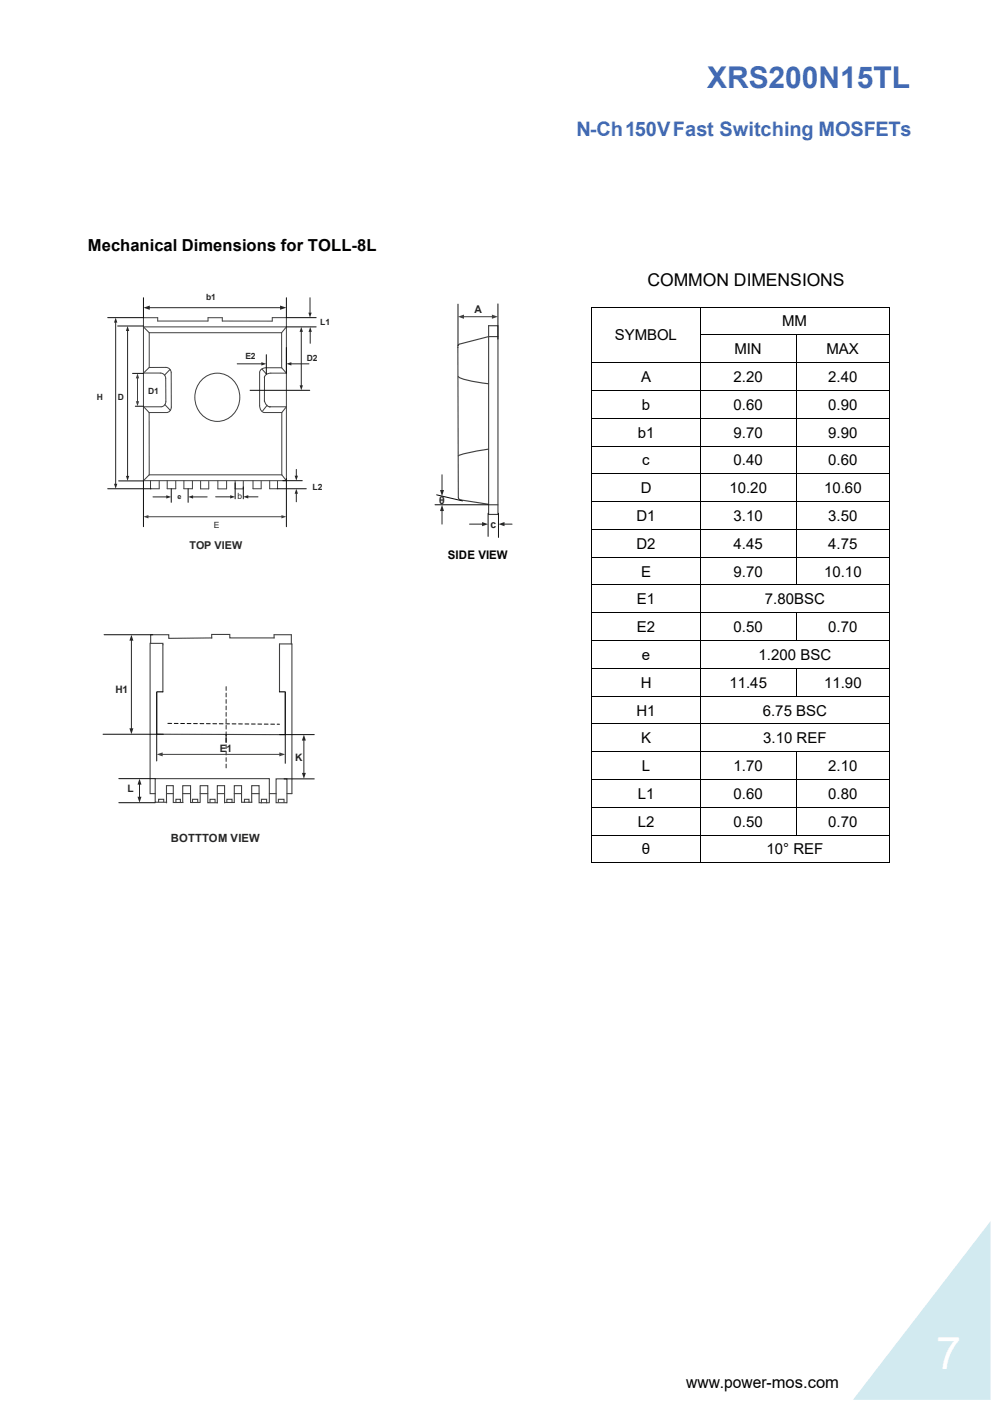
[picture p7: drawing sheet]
<svg xmlns="http://www.w3.org/2000/svg" width="210mm" height="297mm" viewBox="0 0 210 297" stroke-linecap="round" stroke-linejoin="round" font-family="sans-serif">
<path d="M210 258.9v37.9h-29.2z" fill="#d2eaf0"/>
<g fill="#fff">
<path d="M125.5 65.2h22.9v11.6h-22.9z"/>
<path d="M148.5 65.2h39.9v5.7h-39.9z"/>
</g>
<g fill="#fff">
<path d="M127.4 69.2h19.2v3.6h-19.2z" fill-rule="evenodd"/>
<path d="M150.4 66.2h36.2v3.7h-36.2z" fill-rule="evenodd"/>
</g>
<path d="M125.4 65.1h.1v.1h-.1zM148.4 65.1h.2v.1h-.2zM188.5 65.1h.1v.1h-.1z" fill="#000"/>
<path d="M125.4 65.2v5.7M125.5 65.1h22.9M148.5 65.2v5.7M148.6 65.1h39.9M188.6 65.2v5.7" fill="none" stroke="#000" stroke-width=".21"/>
<g fill="#fff">
<path d="M148.5 71.1h20.2v5.7h-20.2z" fill-rule="evenodd"/>
<path d="M150.4 72.1h16.4v3.7h-16.4z" fill-rule="evenodd"/>
<path d="M168.8 71.1h19.6v5.7h-19.6z" fill-rule="evenodd"/>
<path d="M170.7 72.1h15.9v3.7h-15.9z" fill-rule="evenodd"/>
</g>
<path d="M125.4 70.9h.1v.2h-.1zM148.4 70.9h.2v.2h-.2zM168.7 70.9h.1v.2h-.1zM188.5 70.9h.1v.2h-.1z" fill="#000"/>
<path d="M125.4 71.1v5.7M148.5 71.1v5.7M148.6 71h20.1M168.8 71.1v5.7M168.8 71h19.7M188.6 71.1v5.7" fill="none" stroke="#000" stroke-width=".21"/>
<g fill="#fff">
<path d="M125.5 77h22.9v5.7h-22.9z" fill-rule="evenodd"/>
<path d="M127.4 78.1h19.2v3.6h-19.2z" fill-rule="evenodd"/>
<path d="M148.5 77h20.2v5.7h-20.2z" fill-rule="evenodd"/>
<path d="M150.4 78.1h16.4v3.6h-16.4z" fill-rule="evenodd"/>
<path d="M168.8 77h19.6v5.7h-19.6z" fill-rule="evenodd"/>
<path d="M170.7 78.1h15.9v3.6h-15.9z" fill-rule="evenodd"/>
</g>
<path d="M125.4 76.8h.1v.2h-.1zM148.4 76.8h.2v.2h-.2zM168.7 76.8h.1v.2h-.1zM188.5 76.8h.1v.2h-.1z" fill="#000"/>
<path d="M125.4 77v5.7M125.5 76.9h22.9M148.5 77v5.7M148.6 76.9h20.1M168.8 77v5.7M168.8 76.9h19.7M188.6 77v5.7" fill="none" stroke="#000" stroke-width=".21"/>
<g fill="#fff">
<path d="M125.5 82.9h22.9v5.7h-22.9z" fill-rule="evenodd"/>
<path d="M127.4 83.9h19.2v3.7h-19.2z" fill-rule="evenodd"/>
<path d="M148.5 82.9h20.2v5.7h-20.2z" fill-rule="evenodd"/>
<path d="M150.4 83.9h16.4v3.7h-16.4z" fill-rule="evenodd"/>
<path d="M168.8 82.9h19.6v5.7h-19.6z" fill-rule="evenodd"/>
<path d="M170.7 83.9h15.9v3.7h-15.9z" fill-rule="evenodd"/>
</g>
<path d="M125.4 82.7h.1v.2h-.1zM148.4 82.7h.2v.2h-.2zM168.7 82.7h.1v.2h-.1zM188.5 82.7h.1v.2h-.1z" fill="#000"/>
<path d="M125.4 82.9v5.7M125.5 82.8h22.9M148.5 82.9v5.7M148.6 82.8h20.1M168.8 82.9v5.7M168.8 82.8h19.7M188.6 82.9v5.7" fill="none" stroke="#000" stroke-width=".21"/>
<g fill="#fff">
<path d="M125.5 88.8h22.9v5.7h-22.9z" fill-rule="evenodd"/>
<path d="M127.4 89.8h19.2v3.7h-19.2z" fill-rule="evenodd"/>
<path d="M148.5 88.8h20.2v5.7h-20.2z" fill-rule="evenodd"/>
<path d="M150.4 89.8h16.4v3.7h-16.4z" fill-rule="evenodd"/>
<path d="M168.8 88.8h19.6v5.7h-19.6z" fill-rule="evenodd"/>
<path d="M170.7 89.8h15.9v3.7h-15.9z" fill-rule="evenodd"/>
</g>
<path d="M125.4 88.6h.1v.2h-.1zM148.4 88.6h.2v.2h-.2zM168.7 88.6h.1v.2h-.1zM188.5 88.6h.1v.2h-.1z" fill="#000"/>
<path d="M125.4 88.8v5.7M125.5 88.7h22.9M148.5 88.8v5.7M148.6 88.7h20.1M168.8 88.8v5.7M168.8 88.7h19.7M188.6 88.8v5.7" fill="none" stroke="#000" stroke-width=".21"/>
<g fill="#fff">
<path d="M125.5 94.7h22.9v5.7h-22.9z" fill-rule="evenodd"/>
<path d="M127.4 95.7h19.2v3.6h-19.2z" fill-rule="evenodd"/>
<path d="M148.5 94.7h20.2v5.7h-20.2z" fill-rule="evenodd"/>
<path d="M150.4 95.7h16.4v3.6h-16.4z" fill-rule="evenodd"/>
<path d="M168.8 94.7h19.6v5.7h-19.6z" fill-rule="evenodd"/>
<path d="M170.7 95.7h15.9v3.6h-15.9z" fill-rule="evenodd"/>
</g>
<path d="M125.4 94.5h.1v.2h-.1zM148.4 94.5h.2v.2h-.2zM168.7 94.5h.1v.2h-.1zM188.5 94.5h.1v.2h-.1z" fill="#000"/>
<path d="M125.4 94.7v5.7M125.5 94.6h22.9M148.5 94.7v5.7M148.6 94.6h20.1M168.8 94.7v5.7M168.8 94.6h19.7M188.6 94.7v5.7" fill="none" stroke="#000" stroke-width=".21"/>
<g fill="#fff">
<path d="M125.5 100.6h22.9v5.7h-22.9z" fill-rule="evenodd"/>
<path d="M127.4 101.6h19.2v3.7h-19.2z" fill-rule="evenodd"/>
<path d="M148.5 100.6h20.2v5.7h-20.2z" fill-rule="evenodd"/>
<path d="M150.4 101.6h16.4v3.7h-16.4z" fill-rule="evenodd"/>
<path d="M168.8 100.6h19.6v5.7h-19.6z" fill-rule="evenodd"/>
<path d="M170.7 101.6h15.9v3.7h-15.9z" fill-rule="evenodd"/>
</g>
<path d="M125.4 100.4h.1v.2h-.1zM148.4 100.4h.2v.2h-.2zM168.7 100.4h.1v.2h-.1zM188.5 100.4h.1v.2h-.1z" fill="#000"/>
<path d="M125.4 100.6v5.7M125.5 100.5h22.9M148.5 100.6v5.7M148.6 100.5h20.1M168.8 100.6v5.7M168.8 100.5h19.7M188.6 100.6v5.7" fill="none" stroke="#000" stroke-width=".21"/>
<g fill="#fff">
<path d="M125.5 106.5h22.9v5.7h-22.9z" fill-rule="evenodd"/>
<path d="M127.4 107.5h19.2v3.7h-19.2z" fill-rule="evenodd"/>
<path d="M148.5 106.5h20.2v5.7h-20.2z" fill-rule="evenodd"/>
<path d="M150.4 107.5h16.4v3.7h-16.4z" fill-rule="evenodd"/>
<path d="M168.8 106.5h19.6v5.7h-19.6z" fill-rule="evenodd"/>
<path d="M170.7 107.5h15.9v3.7h-15.9z" fill-rule="evenodd"/>
</g>
<path d="M125.4 106.3h.1v.2h-.1zM148.4 106.3h.2v.2h-.2zM168.7 106.3h.1v.2h-.1zM188.5 106.3h.1v.2h-.1z" fill="#000"/>
<path d="M125.4 106.5v5.7M125.5 106.4h22.9M148.5 106.5v5.7M148.6 106.4h20.1M168.8 106.5v5.7M168.8 106.4h19.7M188.6 106.5v5.7" fill="none" stroke="#000" stroke-width=".21"/>
<g fill="#fff">
<path d="M125.5 112.3h22.9v5.8h-22.9z" fill-rule="evenodd"/>
<path d="M127.4 113.4h19.2v3.6h-19.2z" fill-rule="evenodd"/>
<path d="M148.5 112.3h20.2v5.8h-20.2z" fill-rule="evenodd"/>
<path d="M150.4 113.4h16.4v3.6h-16.4z" fill-rule="evenodd"/>
<path d="M168.8 112.3h19.6v5.8h-19.6z" fill-rule="evenodd"/>
<path d="M170.7 113.4h15.9v3.6h-15.9z" fill-rule="evenodd"/>
</g>
<path d="M125.4 112.2h.1v.1h-.1zM148.4 112.2h.2v.1h-.2zM168.7 112.2h.1v.1h-.1zM188.5 112.2h.1v.1h-.1z" fill="#000"/>
<path d="M125.4 112.3v5.8M125.5 112.3h22.9M148.5 112.3v5.8M148.6 112.3h20.1M168.8 112.3v5.8M168.8 112.3h19.7M188.6 112.3v5.8" fill="none" stroke="#000" stroke-width=".21"/>
<g fill="#fff">
<path d="M125.5 118.2h22.9v5.7h-22.9z" fill-rule="evenodd"/>
<path d="M127.4 119.3h19.2v3.6h-19.2z" fill-rule="evenodd"/>
<path d="M148.5 118.2h20.2v5.7h-20.2z" fill-rule="evenodd"/>
<path d="M150.4 119.3h16.4v3.6h-16.4z" fill-rule="evenodd"/>
<path d="M168.8 118.2h19.6v5.7h-19.6z" fill-rule="evenodd"/>
<path d="M170.7 119.3h15.9v3.6h-15.9z" fill-rule="evenodd"/>
</g>
<path d="M125.4 118.1h.1v.1h-.1zM148.4 118.1h.2v.1h-.2zM168.7 118.1h.1v.1h-.1zM188.5 118.1h.1v.1h-.1z" fill="#000"/>
<path d="M125.4 118.2v5.7M125.5 118.1h22.9M148.5 118.2v5.7M148.6 118.1h20.1M168.8 118.2v5.7M168.8 118.1h19.7M188.6 118.2v5.7" fill="none" stroke="#000" stroke-width=".21"/>
<g fill="#fff">
<path d="M125.5 124.2h22.9v5.7h-22.9z" fill-rule="evenodd"/>
<path d="M127.4 125.2h19.2v3.6h-19.2z" fill-rule="evenodd"/>
<path d="M148.5 124.2h39.9v5.7h-39.9z" fill-rule="evenodd"/>
<path d="M150.4 125.2h36.2v3.6h-36.2z" fill-rule="evenodd"/>
</g>
<path d="M125.4 123.9h.1v.2h-.1zM148.4 123.9h.2v.2h-.2zM168.7 123.9h.1v.2h-.1zM188.5 123.9h.1v.2h-.1z" fill="#000"/>
<path d="M125.4 124.1v5.8M125.5 124h22.9M148.5 124.1v5.8M148.6 124h20.1M168.8 124h19.7M188.6 124.1v5.8" fill="none" stroke="#000" stroke-width=".21"/>
<g fill="#fff">
<path d="M125.5 130h22.9v5.8h-22.9z" fill-rule="evenodd"/>
<path d="M127.4 131.1h19.2v3.6h-19.2z" fill-rule="evenodd"/>
<path d="M148.5 130h20.2v5.8h-20.2z" fill-rule="evenodd"/>
<path d="M150.4 131.1h16.4v3.6h-16.4z" fill-rule="evenodd"/>
<path d="M168.8 130h19.6v5.8h-19.6z" fill-rule="evenodd"/>
<path d="M170.7 131.1h15.9v3.6h-15.9z" fill-rule="evenodd"/>
</g>
<path d="M125.4 129.9h.1v.1h-.1zM148.4 129.9h.2v.1h-.2zM168.7 129.9h.1v.1h-.1zM188.5 129.9h.1v.1h-.1z" fill="#000"/>
<path d="M125.4 130v5.8M125.5 130h22.9M148.5 130v5.8M148.6 130h20.1M168.8 130v5.8M168.8 130h19.7M188.6 130v5.8" fill="none" stroke="#000" stroke-width=".21"/>
<g fill="#fff">
<path d="M125.5 135.9h22.9v5.7h-22.9z" fill-rule="evenodd"/>
<path d="M127.4 136.9h19.2v3.7h-19.2z" fill-rule="evenodd"/>
<path d="M148.5 135.9h39.9v5.7h-39.9z" fill-rule="evenodd"/>
<path d="M150.4 136.9h36.2v3.7h-36.2z" fill-rule="evenodd"/>
</g>
<path d="M125.4 135.8h.1v.1h-.1zM148.4 135.8h.2v.1h-.2zM168.7 135.8h.1v.1h-.1zM188.5 135.8h.1v.1h-.1z" fill="#000"/>
<path d="M125.4 135.9v5.7M125.5 135.8h22.9M148.5 135.9v5.7M148.6 135.8h20.1M168.8 135.8h19.7M188.6 135.9v5.7" fill="none" stroke="#000" stroke-width=".21"/>
<g fill="#fff">
<path d="M125.5 141.8h22.9v5.7h-22.9z" fill-rule="evenodd"/>
<path d="M127.4 142.8h19.2v3.7h-19.2z" fill-rule="evenodd"/>
<path d="M148.5 141.8h20.2v5.7h-20.2z" fill-rule="evenodd"/>
<path d="M150.4 142.8h16.4v3.7h-16.4z" fill-rule="evenodd"/>
<path d="M168.8 141.8h19.6v5.7h-19.6z" fill-rule="evenodd"/>
<path d="M170.7 142.8h15.9v3.7h-15.9z" fill-rule="evenodd"/>
</g>
<path d="M125.4 141.6h.1v.2h-.1zM148.4 141.6h.2v.2h-.2zM168.7 141.6h.1v.2h-.1zM188.5 141.6h.1v.2h-.1z" fill="#000"/>
<path d="M125.4 141.8v5.7M125.5 141.7h22.9M148.5 141.8v5.7M148.6 141.7h20.1M168.8 141.8v5.7M168.8 141.7h19.7M188.6 141.8v5.7" fill="none" stroke="#000" stroke-width=".21"/>
<g fill="#fff">
<path d="M125.5 147.7h22.9v5.7h-22.9z" fill-rule="evenodd"/>
<path d="M127.4 148.7h19.2v3.7h-19.2z" fill-rule="evenodd"/>
<path d="M148.5 147.7h39.9v5.7h-39.9z" fill-rule="evenodd"/>
<path d="M150.4 148.7h36.2v3.7h-36.2z" fill-rule="evenodd"/>
</g>
<path d="M125.4 147.5h.1v.2h-.1zM148.4 147.5h.2v.2h-.2zM168.7 147.5h.1v.2h-.1zM188.5 147.5h.1v.2h-.1z" fill="#000"/>
<path d="M125.4 147.7v5.7M125.5 147.6h22.9M148.5 147.7v5.7M148.6 147.6h20.1M168.8 147.6h19.7M188.6 147.7v5.7" fill="none" stroke="#000" stroke-width=".21"/>
<g fill="#fff">
<path d="M125.5 153.6h22.9v5.7h-22.9z" fill-rule="evenodd"/>
<path d="M127.4 154.6h19.2v3.7h-19.2z" fill-rule="evenodd"/>
<path d="M148.5 153.6h39.9v5.7h-39.9z" fill-rule="evenodd"/>
<path d="M150.4 154.6h36.2v3.7h-36.2z" fill-rule="evenodd"/>
</g>
<path d="M125.4 153.4h.1v.2h-.1zM148.4 153.4h.2v.2h-.2zM188.5 153.4h.1v.2h-.1z" fill="#000"/>
<path d="M125.4 153.6v5.7M125.5 153.5h22.9M148.5 153.6v5.7M148.6 153.5h39.9M188.6 153.6v5.7" fill="none" stroke="#000" stroke-width=".21"/>
<g fill="#fff">
<path d="M125.5 159.5h22.9v5.7h-22.9z" fill-rule="evenodd"/>
<path d="M127.4 160.5h19.2v3.7h-19.2z" fill-rule="evenodd"/>
<path d="M148.5 159.5h20.2v5.7h-20.2z" fill-rule="evenodd"/>
<path d="M150.4 160.5h16.4v3.7h-16.4z" fill-rule="evenodd"/>
<path d="M168.8 159.5h19.6v5.7h-19.6z" fill-rule="evenodd"/>
<path d="M170.7 160.5h15.9v3.7h-15.9z" fill-rule="evenodd"/>
</g>
<path d="M125.4 159.3h.1v.2h-.1zM148.4 159.3h.2v.2h-.2zM168.7 159.3h.1v.2h-.1zM188.5 159.3h.1v.2h-.1z" fill="#000"/>
<path d="M125.4 159.5v5.7M125.5 159.4h22.9M148.5 159.5v5.7M148.6 159.4h20.1M168.8 159.5v5.7M168.8 159.4h19.7M188.6 159.5v5.7" fill="none" stroke="#000" stroke-width=".21"/>
<g fill="#fff">
<path d="M125.5 165.4h22.9v5.7h-22.9z" fill-rule="evenodd"/>
<path d="M127.4 166.4h19.2v3.6h-19.2z" fill-rule="evenodd"/>
<path d="M148.5 165.4h20.2v5.7h-20.2z" fill-rule="evenodd"/>
<path d="M150.4 166.4h16.4v3.6h-16.4z" fill-rule="evenodd"/>
<path d="M168.8 165.4h19.6v5.7h-19.6z" fill-rule="evenodd"/>
<path d="M170.7 166.4h15.9v3.6h-15.9z" fill-rule="evenodd"/>
</g>
<path d="M125.4 165.2h.1v.2h-.1zM148.4 165.2h.2v.2h-.2zM168.7 165.2h.1v.2h-.1zM188.5 165.2h.1v.2h-.1z" fill="#000"/>
<path d="M125.4 165.4v5.7M125.5 165.3h22.9M148.5 165.4v5.7M148.6 165.3h20.1M168.8 165.4v5.7M168.8 165.3h19.7M188.6 165.4v5.7" fill="none" stroke="#000" stroke-width=".21"/>
<g fill="#fff">
<path d="M125.5 171.3h22.9v5.7h-22.9z" fill-rule="evenodd"/>
<path d="M127.4 172.3h19.2v3.7h-19.2z" fill-rule="evenodd"/>
<path d="M148.5 171.3h20.2v5.7h-20.2z" fill-rule="evenodd"/>
<path d="M150.4 172.3h16.4v3.7h-16.4z" fill-rule="evenodd"/>
<path d="M168.8 171.3h19.6v5.7h-19.6z" fill-rule="evenodd"/>
<path d="M170.7 172.3h15.9v3.7h-15.9z" fill-rule="evenodd"/>
</g>
<path d="M125.4 171.1h.1v.2h-.1zM148.4 171.1h.2v.2h-.2zM168.7 171.1h.1v.2h-.1zM188.5 171.1h.1v.2h-.1z" fill="#000"/>
<path d="M125.4 171.3v5.7M125.5 171.2h22.9M148.5 171.3v5.7M148.6 171.2h20.1M168.8 171.3v5.7M168.8 171.2h19.7M188.6 171.3v5.7" fill="none" stroke="#000" stroke-width=".21"/>
<g fill="#fff">
<path d="M125.5 177.2h22.9v5.7h-22.9z"/>
<path d="M148.5 177.2h39.9v5.7h-39.9z"/>
</g>
<g fill="#fff">
<path d="M127.4 178.2h19.2v3.7h-19.2z" fill-rule="evenodd"/>
<path d="M150.4 178.2h36.2v3.7h-36.2z" fill-rule="evenodd"/>
</g>
<path d="M125.4 177h.1v.2h-.1zM148.4 177h.2v.2h-.2zM168.7 177h.1v.2h-.1zM188.5 177h.1v.2h-.1zM125.4 182.9h.1v.1h-.1zM148.4 182.9h.2v.1h-.2zM188.5 182.9h.1v.1h-.1z" fill="#000"/>
<path d="M125.4 177.2v5.7M125.5 177.1h22.9M148.5 177.2v5.7M148.6 177.1h20.1M168.8 177.1h19.7M188.6 177.2v5.7M125.5 183h22.9M148.6 183h39.9" fill="none" stroke="#000" stroke-width=".21"/>
<path d="M97.2 79.8a8.5 8.5 0 0 0 3.9 1.2l2.5 .4M103.6 69.1h2v40h-2zM105.6 71.4h-2l-6.1 1.5a.65 .65 0 0 0-.4 .8l.1 31.8 .2 .4 .3 .1M103.6 95.2a24.7 24.7 0 0 0-6.4 1.5M97.7 106l5.9 .9M103.6 107h2" fill="none" stroke="#3f3f3f" stroke-width=".24"/>
<path d="M97.1 64.5v8.8M105.6 64.4v7.5M92.2 107h11.4M92.6 104.9l5.4 1.3M103.5 108.8v4.9M105.7 108.8v5.1" fill="none" stroke="#0c0c0c" stroke-width=".21"/>
<path d="M98.3 67.1h6.1" fill="none" stroke="#3f3f3f" stroke-width=".21"/>
<g fill="#3f3f3f">
<path d="M97.1 67.1l1.3-.4v.9z"/>
<path d="M104.3 66.7l1.3 .5-1.3 .4z"/>
</g>
<path d="M93.7 108.2v2.9" fill="none" stroke="#262626" stroke-width=".21"/>
<path d="M93.7 107l.4 1.3h-.8z" fill="#262626"/>
<path d="M93.7 100.7v3.3" fill="none" stroke="#262626" stroke-width=".21"/>
<path d="M93.3 103.9h.8l-.4 1.3z" fill="#262626"/>
<path d="M106.8 111.1h1.8" fill="none" stroke="#262626" stroke-width=".21"/>
<path d="M105.7 111.1l1.2-.4v.9z" fill="#262626"/>
<path d="M99.5 111.1h2.8" fill="none" stroke="#262626" stroke-width=".21"/>
<path d="M102.2 110.7l1.3 .4-1.3 .5z" fill="#262626"/>
<g fill="none" stroke="#404040" stroke-width=".21">
<path d="M31.6 70.5l-1.2-1.2h30.3l-1 1.2M31.6 70.5h28.1M31.6 70.5v7.4M31.6 77.9l-1.2 1.2h3.6M35.2 77.9h-3.6M36.1 78.3l-1.2 1.2M36.3 79v7.3M55 79v6.9M55.5 78.2l1 1.2M56.1 79.9v5.3M56.4 78h3.3M59.7 70.5v7.5"/>
<path d="M59.7 78l1 1.1h-3.3M31.6 87.5v13.2M31.6 87.5h3.7M34.1 86.2h-3.6l1.1 1.3M35 85.8l1.1 1.2M35.1 80.2l.1 4.9M56.1 87.5h3.6M56.6 85.9l-.9 1.2M57 86.2h3.7l-1 1.3M59.7 87.5v13.2M30.4 101.9h30.3M30.4 101.9v-34.5h3v.7h10.7v-.7h3v.7h10.6v-.8h3v34.6"/>
<path d="M31.6 100.7l-1.2 1.2M31.6 100.7h28.1M31.9 101.9v1.7h1.8v-1.6M35.4 101.9v1.7h1.9v-1.6M39 101.9v1.7h1.8v-1.6M42.5 102v1.6h1.7l.1-1.5M46.2 101.9v1.7h1.8M48 102v1.6M49.8 101.9v1.7h1.8v-1.6M53.6 101.9v1.7h1.8v-1.6M57.2 101.9v1.7h1.5M58.8 102v1.6"/>
<path d="M59.7 100.7l1 1.2"/>
</g>
<path d="M34 79.1a1.13 1.13 0 0 1 1.1 1.1M35.2 77.9a1.13 1.13 0 0 1 1.1 1.1M56.4 78a1.28 1.28 0 0 0-1.4 1M57.4 79.1a1.28 1.28 0 0 0-1.4 1M35.2 85.1a1.11 1.11 0 0 1-1.1 1.1M36.3 86.3a1.11 1.11 0 0 1-1 1.2M43 80.3a4.8 4.8 0 0 1 5.6-.4 4.8 4.8 0 0 1 2.2 5.3 4.8 4.8 0 0 1-5.2 4.1 4.8 4.8 0 0 1-4.3-5.1 5.3 5.3 0 0 1 1.7-3.9zM55 85.9a1.41 1.41 0 0 0 1.1 1.6M56.1 84.9a1.44 1.44 0 0 0 1.2 1.4" fill="none" stroke="#3f3f3f" stroke-width=".21"/>
<g fill="none" stroke="#0c0c0c" stroke-width=".21">
<path d="M24.9 69.1h5.5M28.1 79.2h2.3M30.4 63.1v4.3l-7.6-.1M56.5 75.2v4.1M60.7 63.1v4.2h6.3M60.7 73.7v5.5M60.7 69.3h6.3M28.7 86.1h1.7M53 82.8h12.7M22.8 103.6h9.2M25.2 102h5.2v9.7M36.3 103.6v2.9"/>
<path d="M39.9 103.6v2.9M49.8 102.4v3.4M51.6 103.2v2.6M58.8 103.6h6.1M60 101.9h4.1M60.7 101.5v10.2"/>
</g>
<path d="M31.6 65.2h27.9" fill="none" stroke="#262626" stroke-width=".21"/>
<g fill="#262626">
<path d="M30.4 65.2l1.3-.4v.9z"/>
<path d="M59.4 64.8l1.3 .4-1.3 .5z"/>
</g>
<path d="M24.5 68.3v34.4" fill="none" stroke="#262626" stroke-width=".21"/>
<g fill="#262626">
<path d="M24.5 67.3l.4 1.1h-.7z"/>
<path d="M24.2 102.6h.7l-.4 1z"/>
</g>
<path d="M27 70.1v30.9" fill="none" stroke="#262626" stroke-width=".21"/>
<g fill="#262626">
<path d="M27 69.1l.4 1.1h-.7z"/>
<path d="M26.7 100.9h.7l-.4 1.1z"/>
</g>
<path d="M29.1 80.1v5.1" fill="none" stroke="#3f3f3f" stroke-width=".21"/>
<g fill="#3f3f3f">
<path d="M29.2 79.2l.3 1h-.7z"/>
<path d="M28.8 85.1h.7l-.3 1z"/>
</g>
<path d="M31.4 109.6h28.3" fill="none" stroke="#3f3f3f" stroke-width=".21"/>
<g fill="#3f3f3f">
<path d="M30.4 109.6l1.1-.4v.7z"/>
<path d="M59.7 109.2l1 .4-1 .3z"/>
</g>
<path d="M52.5 105.3h2.2" fill="none" stroke="#262626" stroke-width=".21"/>
<path d="M51.6 105.3l1-.3v.7z" fill="#262626"/>
<path d="M45.7 105.3h3.2" fill="none" stroke="#262626" stroke-width=".21"/>
<path d="M48.8 105l1 .3-1 .4z" fill="#262626"/>
<path d="M62.8 104.6v1.8" fill="none" stroke="#262626" stroke-width=".21"/>
<path d="M62.8 103.6l.4 1.1h-.7z" fill="#262626"/>
<path d="M62.8 99.5v1.4" fill="none" stroke="#262626" stroke-width=".21"/>
<path d="M62.5 100.9h.7l-.4 1z" fill="#262626"/>
<path d="M63.9 70.3v11.5" fill="none" stroke="#262626" stroke-width=".21"/>
<g fill="#262626">
<path d="M63.9 69.3l.3 1.1h-.7z"/>
<path d="M63.5 81.7h.7l-.3 1.1z"/>
</g>
<path d="M65.7 63.1v3.3" fill="none" stroke="#262626" stroke-width=".21"/>
<path d="M65.4 66.3h.7l-.4 1z" fill="#262626"/>
<path d="M65.8 70.3v2.5" fill="none" stroke="#262626" stroke-width=".21"/>
<path d="M65.8 69.3l.3 1.1h-.7z" fill="#262626"/>
<path d="M40.8 105.4h3.1" fill="none" stroke="#262626" stroke-width=".21"/>
<path d="M39.9 105.4l1-.4v.7z" fill="#262626"/>
<path d="M32.4 105.4h2.9" fill="none" stroke="#262626" stroke-width=".21"/>
<path d="M35.3 105l1 .4-1 .3z" fill="#262626"/>
<path d="M50.3 77.1h5.2" fill="none" stroke="#262626" stroke-width=".21"/>
<path d="M55.4 76.8l1.1 .3-1.1 .4z" fill="#262626"/>
<path d="M61.7 77.1h3.8" fill="none" stroke="#262626" stroke-width=".21"/>
<path d="M60.7 77.1l1.1-.3v.7z" fill="#262626"/>
<g fill="none" stroke="#3f3f3f" stroke-width=".23">
<path d="M31.8 136.4v31.9h1.1M58.1 134.6v.6h-9.4v-.7h-3.8v.8h-9.1v-.7h-3.9v1.8h2.6v10.3M33.2 146.8v8.9l27.3 .1v-9M59.3 146.7v-10.2h2.6v31.8h-1.1M33.6 169.9v-.4h1.1v.4M35.3 168.3h1.4M35.3 170.1h-2.4v-5h24.2v5M38.2 170v-.5h-.9v.6M38.7 170v-3.4h1.7v3.5h2M38.7 168.3h1.7M38.8 170.1h-2.1v-3.5h-1.4v3.6M40.8 170.1v-.6h1.1v.6"/>
<path d="M42.4 166.6v3.5M42.4 168.3h1.7M42.5 166.6h1.6v3.6h2v-3.6h1.5v3.6M45.6 170.1v-.6h-1.1v.6M46.1 168.3h1.5M47.6 170.1h2.1v-3.5h1.5v3.5h2.2v-3.5h1.5v3.6h2.1M48.1 170.1v-.6h1.1v.6M49.7 168.3h1.5M51.8 170.1v-.6h1v.6M53.4 168.3h1.5M55.4 170.2v-.7h1.1v.7M57.1 168.3h1.4"/>
<path d="M59 169.9v-.4h1.2v.5M60.7 170.2h-2.2v-5.1h2.3v5.1"/>
</g>
<path d="M22.1 134.6h10.3M21.8 155.7h12.8M33.2 146.8v14.5M59.2 155.8h7.4M60.5 146.8v15M25.2 165.1h7.7M25.2 170.2h7.7M60.2 165.1h6.4" fill="none" stroke="#0c0c0c" stroke-width=".21"/>
<path d="M35.6 153.4l23.6 .1" fill="none" stroke="#0c0c0c" stroke-width=".21" stroke-dasharray=".8 .6"/>
<path d="M29.6 166.2v2.8" fill="none" stroke="#262626" stroke-width=".21"/>
<g fill="#262626">
<path d="M29.6 165.1l.4 1.3h-.8z"/>
<path d="M29.1 168.9h.9l-.4 1.3z"/>
</g>
<path d="M47.9 145.6v17.3" fill="none" stroke="#262626" stroke-width=".21" stroke-dasharray=".8 .6"/>
<path d="M27.9 135.7v18.8" fill="none" stroke="#262626" stroke-width=".21"/>
<g fill="#262626">
<path d="M27.9 134.6l.4 1.2h-.9z"/>
<path d="M27.4 154.4h.9l-.4 1.3z"/>
</g>
<path d="M64.4 156.9v7.1" fill="none" stroke="#262626" stroke-width=".21"/>
<g fill="#262626">
<path d="M64.4 155.8l.4 1.2h-.8z"/>
<path d="M64 163.9h.8l-.4 1.2z"/>
</g>
<path d="M34.4 159.9h24.9" fill="none" stroke="#3f3f3f" stroke-width=".21"/>
<g fill="#3f3f3f">
<path d="M33.2 159.9l1.3-.4v.9z"/>
<path d="M59.2 159.5l1.3 .4-1.3 .5z"/>
</g>
<path d="M58.1 134.6h3.7v1.9" fill="none" stroke="#3f3f3f" stroke-width=".23"/>
<path d="M33.3 146.7h1.2M59.3 146.7h1.2" fill="none" stroke="#000" stroke-width=".23"/>
<path d="M47.9 155.7v1.7" fill="none" stroke="#000" stroke-width=".21"/>
<text font-size="9.5" fill="#fff" x="198.4" y="290.3">7</text>
<text font-size="6.4" fill="#426ab3" x="149.9" y="18.7">XRS200N15TL</text>
<text font-size="4.2" fill="#426ab3" x="122.2" y="28.8">N-Ch150VFast Switching MOSFETs</text>
<text font-size="3.7" x="137.3" y="60.7">COMMON DIMENSIONS</text>
<g font-size="3.5">
<text x="18.6" y="53.3">Mechanical Dimensions for TOLL-8L</text>
<text x="145.5" y="294.4">www.power-mos.com</text>
</g>
<g font-size="3.2">
<text x="165.8" y="69.2">MM</text>
<text x="130.3" y="72.2">SYMBOL</text>
<text x="155.7" y="75.1">MIN</text>
<text x="175.2" y="75.1">MAX</text>
<text x="135.9" y="81">A</text>
<text x="155.5" y="81">2.20</text>
<text x="175.6" y="81">2.40</text>
<text x="136.1" y="86.9">b</text>
<text x="155.5" y="86.9">0.60</text>
<text x="175.6" y="86.9">0.90</text>
<text x="135.2" y="92.8">b1</text>
<text x="155.5" y="92.8">9.70</text>
<text x="175.6" y="92.8">9.90</text>
<text x="136.2" y="98.7">c</text>
<text x="155.5" y="98.7">0.40</text>
<text x="175.6" y="98.7">0.60</text>
<text x="135.8" y="104.6">D</text>
<text x="154.6" y="104.6">10.20</text>
<text x="174.7" y="104.6">10.60</text>
<text x="134.9" y="110.4">D1</text>
<text x="155.5" y="110.4">3.10</text>
<text x="175.6" y="110.4">3.50</text>
<text x="134.9" y="116.4">D2</text>
<text x="155.5" y="116.4">4.45</text>
<text x="175.6" y="116.4">4.75</text>
<text x="135.9" y="122.2">E</text>
<text x="155.5" y="122.2">9.70</text>
<text x="174.7" y="122.2">10.10</text>
<text x="135" y="128.1">E1</text>
<text x="162.1" y="128.1">7.80BSC</text>
<text x="135" y="134">E2</text>
<text x="155.5" y="134">0.50</text>
<text x="175.6" y="134">0.70</text>
<text x="136.1" y="139.9">e</text>
<text x="160.8" y="139.9">1.200 BSC</text>
<text x="135.8" y="145.8">H</text>
<text x="154.6" y="145.8">11.45</text>
<text x="174.7" y="145.8">11.90</text>
<text x="134.9" y="151.7">H1</text>
<text x="161.7" y="151.7">6.75 BSC</text>
<text x="135.9" y="157.6">K</text>
<text x="161.8" y="157.6">3.10 REF</text>
<text x="136.1" y="163.5">L</text>
<text x="155.5" y="163.5">1.70</text>
<text x="175.6" y="163.5">2.10</text>
<text x="135.2" y="169.4">L1</text>
<text x="155.5" y="169.4">0.60</text>
<text x="175.6" y="169.4">0.80</text>
<text x="135.2" y="175.2">L2</text>
<text x="155.5" y="175.2">0.50</text>
<text x="175.6" y="175.2">0.70</text>
<text x="136.1" y="181.1">θ</text>
<text x="162.5" y="181.1">10° REF</text>
</g>
<text font-size="2.5" x="95" y="118.6">SIDE VIEW</text>
<text font-size="2.4" fill="#262626" x="36.2" y="178.4">BOTTTOM VIEW</text>
<g font-size="2.3" fill="#262626">
<text x="100.6" y="66.3">A</text>
<text x="93.1" y="106.9">θ</text>
<text x="104" y="111.9">c</text>
<text x="40.2" y="116.3">TOP VIEW</text>
</g>
<g font-size="2.2" fill="#262626">
<text x="24.5" y="146.9">H1</text>
<text x="46.6" y="159.4">E1</text>
<text x="62.6" y="161.4">K</text>
<text x="27" y="168">L</text>
</g>
<g font-size="1.8" fill="#262626">
<text x="43.7" y="63.7">b1</text>
<text x="67.9" y="68.9">L1</text>
<text x="52" y="76">E2</text>
<text x="65.1" y="76.5">D2</text>
<text x="31.4" y="83.6">D1</text>
<text x="20.5" y="84.7">H</text>
<text x="25" y="84.7">D</text>
<text x="50.4" y="105.9">b</text>
<text x="66.3" y="103.9">L2</text>
<text x="45.3" y="112">E</text>
</g>
<text font-size="1.5" fill="#262626" x="37.6" y="105.8">e</text>
</svg>
